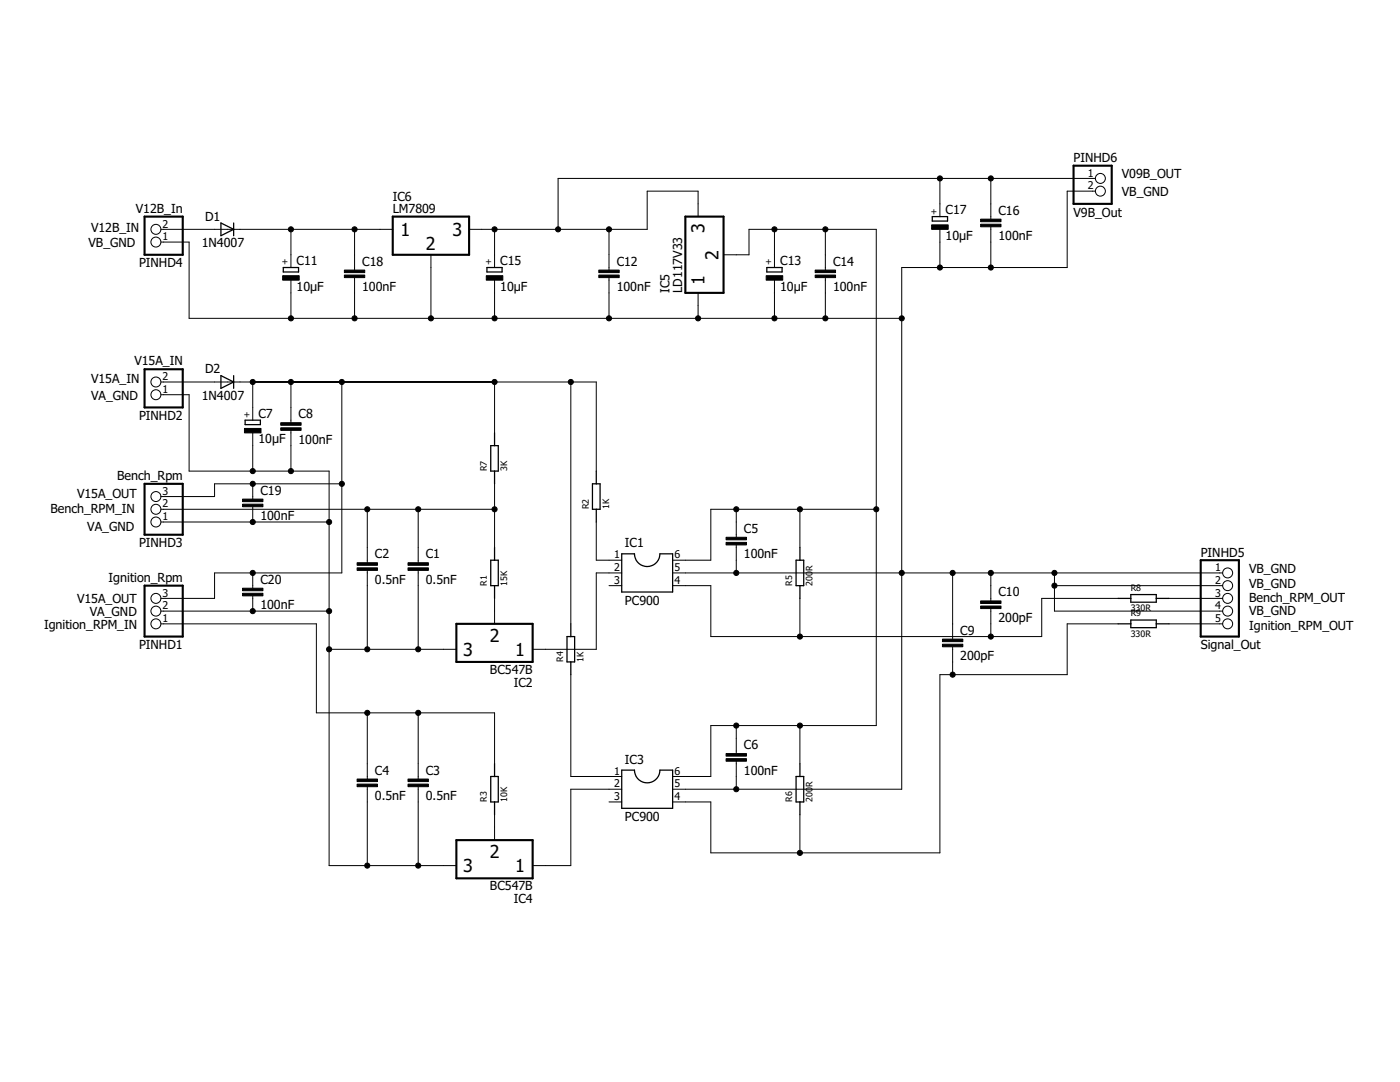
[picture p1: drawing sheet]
<svg xmlns="http://www.w3.org/2000/svg" width="279mm" height="216mm" viewBox="0 0 279 216" stroke-linecap="round" stroke-linejoin="round" font-family="sans-serif">
<path d="M214.2 33.1h7.7v7.6h-7.7zM28.9 43.2h7.6v7.6h-7.6zM78.4 43.2h15.2v7.6h-15.2zM136.8 43.2h7.6v15.2h-7.6zM28.9 73.7h7.6v7.6h-7.6zM28.9 96.5h7.6v10.2h-7.6zM28.9 116.9h7.6v10.1h-7.6zM239.6 111.8h7.6v15.2h-7.6zM91.1 124.5h15.2v7.6h-15.2zM91.1 167.6h15.2v7.7h-15.2z" fill="none" stroke="#000" stroke-width=".42"/>
<g fill="none" stroke="#000" stroke-width=".2">
<path d="M187.6 35.6v7.6M197.7 35.6v8.1M218.6 38.1h-5.6v15.3h-33v104.1h-45.8M218.6 35.6h-107.2v10.2M32.1 48.3h5.6v15.2h142.3M32.1 45.8h46.3M58.1 45.8v7.6M58.1 55.9v7.6M70.8 45.8v8.1M70.8 55.4v8.1M86 50.8v12.7M98.7 45.8v7.6"/>
<path d="M98.7 55.9v7.6M121.5 45.8v8.1M121.5 55.4v8.1M139.3 43.2v-5.1h-10.1v7.7h-35.6M139.3 58.4v5.1M144.4 50.8h5.1v-5h25.4v99h-33v10.1h-7.7M154.6 45.8v7.6M154.6 55.9v7.6M164.7 45.8v8.1M164.7 55.4v8.1M187.6 45.8v7.6M197.7 45.3v8.1"/>
<path d="M32.1 78.8h5.6v15.2h28v78.7h25.4M32.1 76.2h86.9v17.8M50.4 76.2v7.6M58.1 76.2v8.1M68.2 76.2v38.1h-25.4v5.1h-10.7M98.7 76.2v10.2M113.9 76.2v48.3M50.4 86.4v7.6M50.4 96.5v3.1M58.1 85.9v8.1M68.2 96.5h-25.4v2.6h-10.7M98.7 96.5v12.7"/>
<path d="M32.1 104.2h33.6M32.1 101.6h66.6M50.4 101.1v3.1M50.4 114.3v3.1M50.4 118.9v3M73.3 101.6v10.7M73.3 113.8v15.8M83.5 101.6v10.7M83.5 113.8v15.8M98.7 119.4v5.1M119 104.2v7.6h5.1M121.5 116.9h2.6"/>
<path d="M124.1 114.3h-5.1v15.3h-12.7M134.2 116.9h7.7v10.1h66v-7.6h15.2M134.2 114.3h109.8M146.9 101.6v5.6M146.9 108.7v5.6M159.6 101.6v7.6M159.6 119.4v7.6M174.9 101.6h-33v10.2h-7.7M190.1 114.3v13.2M197.7 114.3v5.6M210.4 114.3v7.6h33.6M210.4 116.9h33.6"/>
<path d="M233.3 119.4h10.7M32.1 124.5h31v17.7h35.6v10.2M32.1 121.9h33.6M65.7 129.6h25.4M113.9 134.6v20.3h10.2M190.1 129.1v5.5M197.7 121.4v5.6M223.1 124.5h-10.1v10.1h-25.4v35.6h-45.7v-10.2h-7.7M233.3 124.5h10.7M73.3 142.2v13.2M73.3 157v15.7M83.5 142.2v13.2"/>
<path d="M83.5 157v15.7M124.1 157.5h-10.2v15.2h-7.6M146.9 144.8v5.6M146.9 151.9v5.6M159.6 144.8v7.6M98.7 162.6v5M121.5 160h2.6M159.6 162.6v7.6"/>
<circle cx="219.6" cy="35.6" r=".99"/>
<circle cx="219.6" cy="38.1" r=".99"/>
<circle cx="31.1" cy="48.3" r=".99"/>
<circle cx="31.1" cy="45.8" r=".99"/>
<circle cx="31.1" cy="76.2" r=".99"/>
<circle cx="31.1" cy="78.8" r=".99"/>
<circle cx="31.1" cy="99.1" r=".99"/>
<circle cx="31.1" cy="104.2" r=".99"/>
<circle cx="31.1" cy="119.4" r=".99"/>
<circle cx="31.1" cy="101.6" r=".99"/>
<circle cx="245" cy="116.9" r=".99"/>
<circle cx="245" cy="114.3" r=".99"/>
<circle cx="245" cy="119.4" r=".99"/>
<circle cx="31.1" cy="124.5" r=".99"/>
<circle cx="31.1" cy="121.9" r=".99"/>
<circle cx="245" cy="121.9" r=".99"/>
<circle cx="245" cy="124.5" r=".99"/>
</g>
<g fill="none" stroke="#000" stroke-width=".25">
<path d="M44.1 44.5l2.5 1.3-2.5 1.2zM46.6 44.5v2.5M56.5 53.4h3.1v.9h-3.1zM97.2 53.4h3v.9h-3zM153 53.4h3.1v.9h-3.1zM186.1 43.2h3v.9h-3zM44.1 75l2.5 1.2-2.5 1.3zM46.6 75v2.5M48.9 83.8h3.1v.9h-3.1zM97.9 88.9h1.5v5.1h-1.5zM98.7 86.4v2.5M98.7 94v2.5"/>
<path d="M118.2 96.5h1.6v5.1h-1.6zM119 94v2.5M97.9 111.8h1.5v5.1h-1.5zM98.7 109.2v2.6M98.7 116.9v2.5M119 101.6v2.6M124.1 110.5h2.5a2.54 2.54 0 0 0 2.6 2.6 2.54 2.54 0 0 0 2.5-2.6h2.5v7.6h-10.1zM158.9 111.8h1.5v5.1h-1.5zM159.6 109.2v2.6M159.6 116.9v2.5M223.1 119.4h2.6M225.7 118.6h5.1v1.6h-5.1z"/>
<path d="M230.8 119.4h2.5M113.2 127h1.5v5.1h-1.5zM113.9 124.5v2.5M113.9 132.1v2.5M223.1 124.5h2.6M225.7 123.7h5.1v1.5h-5.1zM230.8 124.5h2.5M97.9 154.9h1.5v5.1h-1.5zM98.7 152.4v2.5M124.1 153.7h2.5a2.54 2.54 0 0 0 2.6 2.5 2.54 2.54 0 0 0 2.5-2.5h2.5v7.6h-10.1zM158.9 154.9h1.5v5.1h-1.5zM159.6 152.4v2.5"/>
<path d="M98.7 160v2.6M159.6 160v2.6"/>
</g>
<g fill="#000" stroke="#000" stroke-width=".2">
<path d="M56.4 55h3.3v.9h-3.3zM68.7 54.9h4.1v.5h-4.1zM68.7 53.9h4.1v.5h-4.1zM97 55h3.4v.9h-3.4zM119.5 54.9h4.1v.5h-4.1zM119.5 53.9h4.1v.5h-4.1zM152.9 55h3.3v.9h-3.3zM162.7 54.9h4.1v.5h-4.1zM162.7 53.9h4.1v.5h-4.1zM185.9 44.9h3.3v.9h-3.3zM195.7 44.7h4.1v.6h-4.1zM195.7 43.7h4.1v.5h-4.1z"/>
<path d="M48.4 99.6h4.1v.5h-4.1zM48.8 85.5h3.3v.9h-3.3zM56 85.4h4.1v.5h-4.1zM56 84.3h4.1v.6h-4.1zM48.4 100.6h4.1v.5h-4.1zM48.4 118.4h4.1v.5h-4.1zM48.4 117.4h4.1v.5h-4.1zM71.3 113.3h4v.5h-4zM71.3 112.3h4v.5h-4zM81.4 113.3h4.1v.5h-4.1zM81.4 112.3h4.1v.5h-4.1zM144.9 108.2h4.1v.5h-4.1z"/>
<path d="M144.9 107.2h4.1v.5h-4.1zM195.7 119.9h4.1v.5h-4.1zM188.1 128.5h4.1v.6h-4.1zM188.1 127.5h4.1v.5h-4.1zM195.7 120.9h4.1v.5h-4.1zM71.3 156.5h4v.5h-4zM71.3 155.4h4v.6h-4zM81.4 156.5h4.1v.5h-4.1zM81.4 155.4h4.1v.6h-4.1zM144.9 151.4h4.1v.5h-4.1zM144.9 150.4h4.1v.5h-4.1z"/>
</g>
<g fill="#000" stroke="#000" stroke-width=".2">
<circle cx="187.6" cy="35.6" r=".51"/>
<circle cx="197.7" cy="35.6" r=".51"/>
<circle cx="58.1" cy="45.8" r=".51"/>
<circle cx="70.8" cy="45.8" r=".51"/>
<circle cx="98.7" cy="45.8" r=".51"/>
<circle cx="111.4" cy="45.8" r=".51"/>
<circle cx="121.5" cy="45.8" r=".51"/>
<circle cx="154.6" cy="45.8" r=".51"/>
<circle cx="164.7" cy="45.8" r=".51"/>
<circle cx="187.6" cy="53.4" r=".51"/>
<circle cx="197.7" cy="53.4" r=".51"/>
<circle cx="50.4" cy="76.2" r=".51"/>
<circle cx="58.1" cy="76.2" r=".51"/>
<circle cx="58.1" cy="63.5" r=".51"/>
<circle cx="68.2" cy="76.2" r=".51"/>
<circle cx="70.8" cy="63.5" r=".51"/>
<circle cx="86" cy="63.5" r=".51"/>
<circle cx="98.7" cy="63.5" r=".51"/>
<circle cx="98.7" cy="76.2" r=".51"/>
<circle cx="113.9" cy="76.2" r=".51"/>
<circle cx="121.5" cy="63.5" r=".51"/>
<circle cx="139.3" cy="63.5" r=".51"/>
<circle cx="154.6" cy="63.5" r=".51"/>
<circle cx="164.7" cy="63.5" r=".51"/>
<circle cx="180" cy="63.5" r=".51"/>
<circle cx="50.4" cy="96.5" r=".51"/>
<circle cx="50.4" cy="94" r=".51"/>
<circle cx="58.1" cy="94" r=".51"/>
<circle cx="68.2" cy="96.5" r=".51"/>
<circle cx="50.4" cy="114.3" r=".51"/>
<circle cx="50.4" cy="104.2" r=".51"/>
<circle cx="65.7" cy="104.2" r=".51"/>
<circle cx="73.3" cy="101.6" r=".51"/>
<circle cx="83.5" cy="101.6" r=".51"/>
<circle cx="98.7" cy="101.6" r=".51"/>
<circle cx="146.9" cy="114.3" r=".51"/>
<circle cx="146.9" cy="101.6" r=".51"/>
<circle cx="159.6" cy="101.6" r=".51"/>
<circle cx="174.9" cy="101.6" r=".51"/>
<circle cx="180" cy="114.3" r=".51"/>
<circle cx="190.1" cy="114.3" r=".51"/>
<circle cx="197.7" cy="114.3" r=".51"/>
<circle cx="210.4" cy="114.3" r=".51"/>
<circle cx="210.4" cy="116.9" r=".51"/>
<circle cx="50.4" cy="121.9" r=".51"/>
<circle cx="65.7" cy="129.6" r=".51"/>
<circle cx="65.7" cy="121.9" r=".51"/>
<circle cx="73.3" cy="129.6" r=".51"/>
<circle cx="83.5" cy="129.6" r=".51"/>
<circle cx="159.6" cy="127" r=".51"/>
<circle cx="190.1" cy="134.6" r=".51"/>
<circle cx="197.7" cy="127" r=".51"/>
<circle cx="73.3" cy="142.2" r=".51"/>
<circle cx="83.5" cy="142.2" r=".51"/>
<circle cx="146.9" cy="144.8" r=".51"/>
<circle cx="146.9" cy="157.5" r=".51"/>
<circle cx="159.6" cy="144.8" r=".51"/>
<circle cx="73.3" cy="172.7" r=".51"/>
<circle cx="83.5" cy="172.7" r=".51"/>
<circle cx="159.6" cy="170.2" r=".51"/>
</g>
<g font-size="3.6">
<text x="79.9" y="47">1</text>
<text x="90.3" y="47">3</text>
<text x="140.6" y="46.5" transform="rotate(-90 140.6 46.5)">3</text>
<text x="85" y="49.8">2</text>
<text x="143.4" y="51.8" transform="rotate(-90 143.4 51.8)">2</text>
<text x="140.6" y="56.9" transform="rotate(-90 140.6 56.9)">1</text>
<text x="92.4" y="130.8">3</text>
<text x="97.8" y="128">2</text>
<text x="102.8" y="130.8">1</text>
<text x="92.4" y="174">3</text>
<text x="97.8" y="171.2">2</text>
<text x="102.8" y="174">1</text>
</g>
<g font-size="2.5">
<text x="214.2" y="32.4">PINHD6</text>
<text x="223.9" y="35.6">V09B_OUT</text>
<text x="78.4" y="40">IC6</text>
<text x="223.9" y="39.2">VB_GND</text>
<text x="18.2" y="46.3">V12B_IN</text>
<text x="27.1" y="42.5">V12B_In</text>
<text x="40.9" y="44">D1</text>
<text x="78.4" y="42.6">LM7809</text>
<text x="188.7" y="47.8">10µF</text>
<text x="188.7" y="42.7">C17</text>
<text x="199.3" y="47.9">100nF</text>
<text x="199.3" y="42.8">C16</text>
<text x="214.2" y="43.2">V9B_Out</text>
<text x="17.7" y="49.3">VB_GND</text>
<text x="27.7" y="53.2">PINHD4</text>
<text x="40.3" y="49.3">1N4007</text>
<text x="59.2" y="52.9">C11</text>
<text x="72.3" y="53">C18</text>
<text x="99.8" y="52.9">C15</text>
<text x="123.1" y="53">C12</text>
<text x="155.7" y="52.9">C13</text>
<text x="166.2" y="53">C14</text>
<text x="59.2" y="58">10µF</text>
<text x="72.3" y="58.1">100nF</text>
<text x="99.8" y="58">10µF</text>
<text x="123.1" y="58.1">100nF</text>
<text x="133.6" y="58.5" transform="rotate(-90 133.6 58.5)">IC5</text>
<text x="136.1" y="58.5" transform="rotate(-90 136.1 58.5)">LD117V33</text>
<text x="155.7" y="58">10µF</text>
<text x="166.2" y="58.1">100nF</text>
<text x="18.2" y="76.5">V15A_IN</text>
<text x="26.8" y="72.9">V15A_IN</text>
<text x="40.9" y="74.5">D2</text>
<text x="18.2" y="79.8">VA_GND</text>
<text x="27.7" y="83.7">PINHD2</text>
<text x="40.3" y="79.8">1N4007</text>
<text x="51.6" y="83.4">C7</text>
<text x="59.6" y="83.5">C8</text>
<text x="51.6" y="88.4">10µF</text>
<text x="59.6" y="88.5">100nF</text>
<text x="23.4" y="95.8">Bench_Rpm</text>
<text x="15.4" y="99.3">V15A_OUT</text>
<text x="52" y="98.7">C19</text>
<text x="10.1" y="102.4">Bench_RPM_IN</text>
<text x="17.4" y="105.9">VA_GND</text>
<text x="52" y="103.8">100nF</text>
<text x="148.5" y="106.3">C5</text>
<text x="27.7" y="109.1">PINHD3</text>
<text x="74.8" y="111.4">C2</text>
<text x="85" y="111.4">C1</text>
<text x="124.7" y="109.2">IC1</text>
<text x="148.5" y="111.4">100nF</text>
<text x="239.6" y="111.1">PINHD5</text>
<text x="21.7" y="116.1">Ignition_Rpm</text>
<text x="52" y="116.5">C20</text>
<text x="74.8" y="116.5">0.5nF</text>
<text x="85" y="116.5">0.5nF</text>
<text x="199.3" y="119">C10</text>
<text x="249.3" y="114.3">VB_GND</text>
<text x="249.3" y="117.4">VB_GND</text>
<text x="8.8" y="125.5">Ignition_RPM_IN</text>
<text x="15.4" y="120.4">V15A_OUT</text>
<text x="17.9" y="122.9">VA_GND</text>
<text x="52" y="121.6">100nF</text>
<text x="124.7" y="120.7">PC900</text>
<text x="199.3" y="124.1">200pF</text>
<text x="249.3" y="120.2">Bench_RPM_OUT</text>
<text x="249.3" y="122.7">VB_GND</text>
<text x="249.3" y="125.7">Ignition_RPM_OUT</text>
<text x="27.7" y="129.4">PINHD1</text>
<text x="191.6" y="131.7">200pF</text>
<text x="191.6" y="126.6">C9</text>
<text x="239.6" y="129.6">Signal_Out</text>
<text x="97.8" y="134.5">BC547B</text>
<text x="102.5" y="137">IC2</text>
<text x="148.5" y="149.5">C6</text>
<text x="74.8" y="154.6">C4</text>
<text x="85" y="154.6">C3</text>
<text x="124.7" y="152.4">IC3</text>
<text x="148.5" y="154.6">100nF</text>
<text x="74.8" y="159.6">0.5nF</text>
<text x="85" y="159.6">0.5nF</text>
<text x="124.7" y="163.8">PC900</text>
<text x="97.8" y="177.7">BC547B</text>
<text x="102.5" y="180.2">IC4</text>
</g>
<g font-size="2.1">
<text x="217.1" y="35.2">1</text>
<text x="217.1" y="37.8">2</text>
<text x="32.5" y="47.9">1</text>
<text x="32.5" y="45.4">2</text>
<text x="32.5" y="75.9">2</text>
<text x="32.5" y="78.4">1</text>
<text x="32.5" y="101.3">2</text>
<text x="32.5" y="98.7">3</text>
<text x="32.5" y="103.8">1</text>
<text x="122.6" y="111.4">1</text>
<text x="122.6" y="114">2</text>
<text x="134.6" y="111.4">6</text>
<text x="134.6" y="114">5</text>
<text x="242.5" y="114">1</text>
<text x="32.5" y="119">3</text>
<text x="122.6" y="116.5">3</text>
<text x="134.6" y="116.5">4</text>
<text x="242.5" y="116.5">2</text>
<text x="242.5" y="119">3</text>
<text x="32.5" y="124.1">1</text>
<text x="32.5" y="121.6">2</text>
<text x="242.5" y="121.6">4</text>
<text x="242.5" y="124.1">5</text>
<text x="122.6" y="154.6">1</text>
<text x="134.6" y="154.6">6</text>
<text x="122.6" y="157.1">2</text>
<text x="122.6" y="159.7">3</text>
<text x="134.6" y="157.1">5</text>
<text x="134.6" y="159.7">4</text>
</g>
<g font-size="1.8">
<text x="187" y="42.8" transform="rotate(-90 187 42.8)">+</text>
<text x="57.5" y="53" transform="rotate(-90 57.5 53)">+</text>
<text x="98.1" y="53" transform="rotate(-90 98.1 53)">+</text>
<text x="154" y="53" transform="rotate(-90 154 53)">+</text>
<text x="49.9" y="83.4" transform="rotate(-90 49.9 83.4)">+</text>
<text x="97.2" y="94" transform="rotate(-90 97.2 94)">R7</text>
<text x="101.2" y="94" transform="rotate(-90 101.2 94)">3K</text>
<text x="117.5" y="101.6" transform="rotate(-90 117.5 101.6)">R2</text>
<text x="121.5" y="101.6" transform="rotate(-90 121.5 101.6)">1K</text>
<text x="162.2" y="113.9" transform="rotate(-90 162.2 113.9)">R</text>
<text x="97.2" y="116.9" transform="rotate(-90 97.2 116.9)">R1</text>
<text x="101.2" y="116.9" transform="rotate(-90 101.2 116.9)">15K</text>
<text x="158.1" y="116.9" transform="rotate(-90 158.1 116.9)">R5</text>
<text x="162.2" y="116.9" transform="rotate(-90 162.2 116.9)">200</text>
<text x="225.7" y="117.9">R8</text>
<text x="225.7" y="121.9">330R</text>
<text x="225.7" y="122.9">R9</text>
<text x="225.7" y="127">330R</text>
<text x="112.4" y="132.1" transform="rotate(-90 112.4 132.1)">R4</text>
<text x="116.5" y="132.1" transform="rotate(-90 116.5 132.1)">1K</text>
<text x="97.2" y="160" transform="rotate(-90 97.2 160)">R3</text>
<text x="101.2" y="160" transform="rotate(-90 101.2 160)">10K</text>
<text x="158.1" y="160" transform="rotate(-90 158.1 160)">R6</text>
<text x="162.2" y="160" transform="rotate(-90 162.2 160)">200</text>
<text x="162.2" y="157.1" transform="rotate(-90 162.2 157.1)">R</text>
</g>
</svg>
